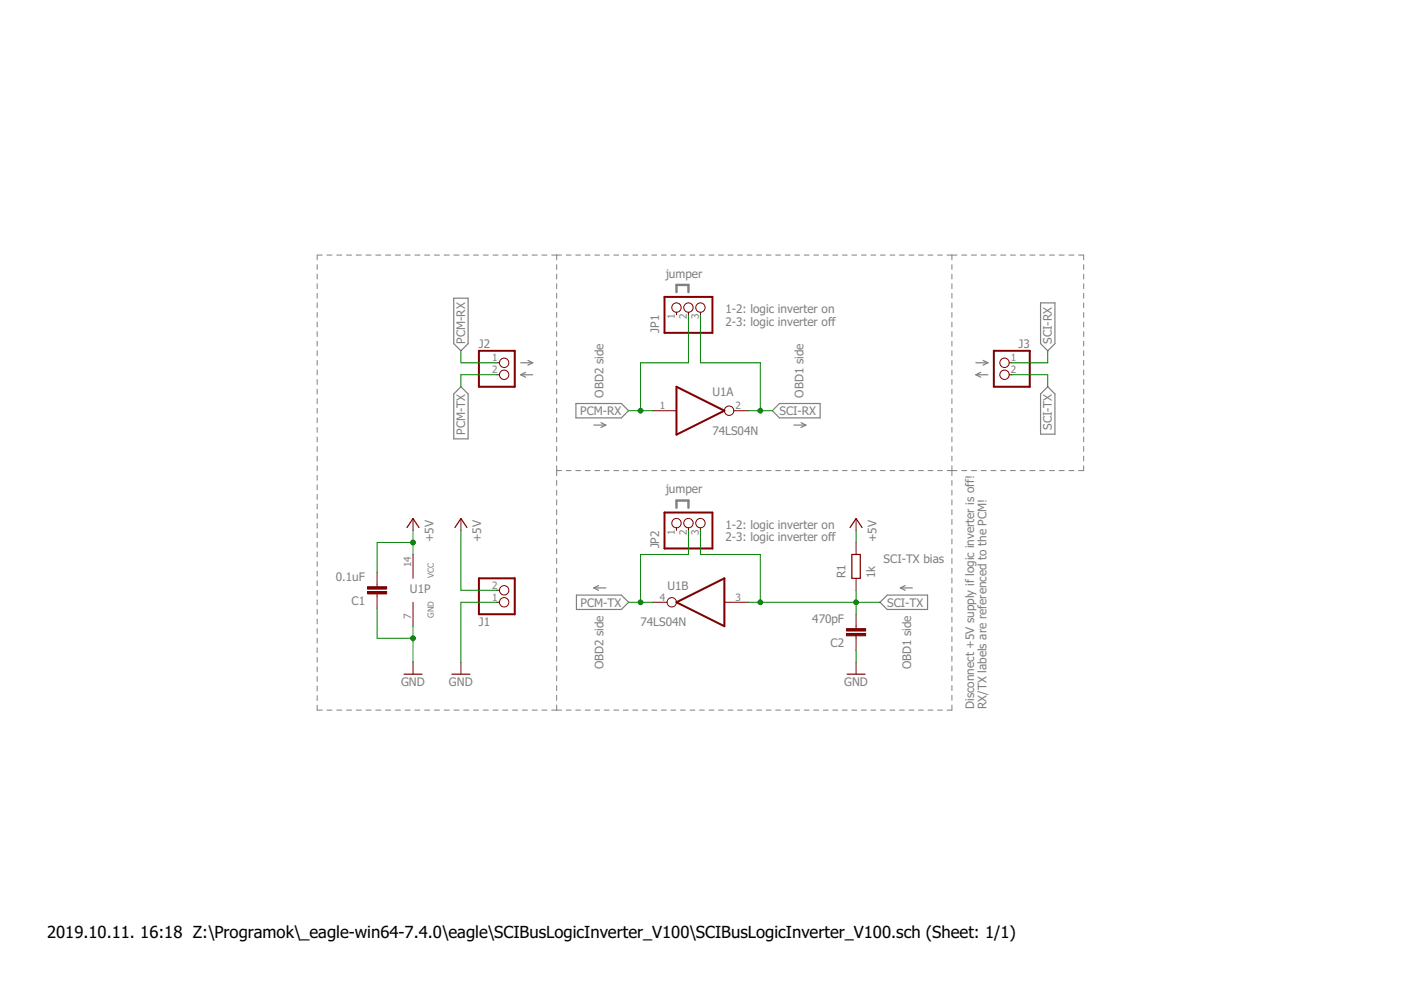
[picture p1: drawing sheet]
<svg xmlns="http://www.w3.org/2000/svg" width="297mm" height="210mm" viewBox="0 0 297 210" stroke-linecap="round" stroke-linejoin="round" font-family="sans-serif">
<path d="M143.4 61.9v-1.5h2.6v1.5M143.4 107.7v-1.6h2.6v1.6" fill="none" stroke="#808080" stroke-width=".51"/>
<g fill="none" stroke="#808080" stroke-width=".25">
<path d="M96.2 63.2h3.1v9.7l-1.6 1.5-1.5-1.5zM110.4 76.9h2.5M110.4 79.5h2.5M110.4 79.5l1 .5M111.4 79l-1 .5M111.9 76.4l1 .5M112.9 76.9l-1 .5M206.9 76.9h2.5M206.9 79.5h2.5M206.9 79.5l1 .5M207.9 79l-1 .5M208.4 76.4l1 .5"/>
<path d="M209.4 76.9l-1 .5M220.6 64.2h3.1v8.7l-1.6 1.5-1.5-1.5zM97.7 82l1.6 1.5v9.5h-3.1v-9.5zM122.1 85.6h9.6l1.6 1.5-1.6 1.5h-9.6zM125.9 90.1h2.5M127.4 89.6l1 .5M128.4 90.1l-1 .5M163.7 87.1l1.6-1.5h8.6v3h-8.6zM168.3 90.1h2.6M169.8 89.6l1.1 .5M170.9 90.1l-1.1 .5M220.6 83.5l1.5-1.5 1.6 1.5v8.6h-3.1z"/>
<path d="M122.2 126.2h9.5l1.6 1.5-1.6 1.5h-9.5zM125.9 124.7h2.5M125.9 124.7l1 .5M126.9 124.1l-1 .6M186.6 127.7l1.5-1.5h8.6v3h-8.6zM190.9 124.7h2.5M190.9 124.7l1 .5M191.9 124.1l-1 .6"/>
</g>
<g fill="none" stroke="#808080" stroke-width=".21">
<path d="M67.2 56.1v1M67.2 58.1v1.1M68.3 54.1h-1.1v1M69.3 54.1h1.1M71.4 54.1h1.1M73.5 54.1h1M75.5 54.1h1.1M77.6 54.1h1.1M79.7 54.1h1.1M81.7 54.1h1.1M83.8 54.1h1.1M85.9 54.1h1.1"/>
<path d="M88 54.1h1M90 54.1h1.1M92.1 54.1h1.1M94.2 54.1h1M96.2 54.1h1.1M98.3 54.1h1.1M100.4 54.1h1.1M102.5 54.1h1M104.5 54.1h1.1M106.6 54.1h1.1M108.7 54.1h1M110.7 54.1h1.1"/>
<path d="M112.8 54.1h1.1M114.9 54.1h1.1M117 54.1h2M118 54.1v1M118 56.1v1M118 58.1v1.1M120.1 54.1h1M122.1 54.1h1M124.1 54.1h1M126.1 54.1h1M128.1 54.1h1M130.2 54.1h1"/>
<path d="M132.2 54.1h1M134.2 54.1h1M136.2 54.1h1M138.2 54.1h1M140.3 54.1h1M142.3 54.1h1M144.3 54.1h1M146.3 54.1h1M148.3 54.1h1M150.3 54.1h1.1M152.4 54.1h1M154.4 54.1h1"/>
<path d="M156.4 54.1h1M158.4 54.1h1M160.4 54.1h1.1M162.5 54.1h1M164.5 54.1h1M166.5 54.1h1M168.5 54.1h1M170.5 54.1h1M172.6 54.1h1M174.6 54.1h1M176.6 54.1h1M178.6 54.1h1"/>
<path d="M180.6 54.1h1M182.6 54.1h1.1M184.7 54.1h1M186.7 54.1h1M188.7 54.1h1M190.7 54.1h1M192.7 54.1h1.1M194.8 54.1h1M196.8 54.1h1M198.8 54.1h1M200.8 54.1h2.1M201.8 54.1v1"/>
<path d="M201.8 56.1v1M201.8 58.1v1.1M203.9 54.1h1.1M206 54.1h1M208 54.1h1.1M210.1 54.1h1.1M212.2 54.1h1M214.2 54.1h1.1M216.3 54.1h1.1M218.4 54.1h1M220.4 54.1h1.1M222.5 54.1h1.1"/>
<path d="M224.6 54.1h1M226.6 54.1h1.1M228.7 54.1h1.1v1M229.8 56.1v1M229.8 58.1v1.1M67.2 60.2v1M67.2 62.2v1M67.2 64.2v1.1M67.2 66.3v1M67.2 68.3v1M67.2 70.3v1.1M67.2 72.3v1.1"/>
<path d="M67.2 74.4v1M67.2 76.4v1M67.2 78.4v1.1M118 60.2v1M118 62.2v1M118 64.2v1.1M118 66.3v1M118 68.3v1M118 70.3v1.1M118 72.3v1.1M118 74.4v1M118 76.4v1"/>
<path d="M118 78.4v1.1M201.8 60.2v1M201.8 62.2v1M201.8 64.2v1.1M201.8 66.3v1M201.8 68.3v1M201.8 70.3v1.1M201.8 72.3v1.1M201.8 74.4v1M201.8 76.4v1M201.8 78.4v1.1M229.8 60.2v1"/>
<path d="M229.8 62.2v1M229.8 64.2v1.1M229.8 66.3v1M229.8 68.3v1M229.8 70.3v1.1M229.8 72.3v1.1M229.8 74.4v1M229.8 76.4v1M229.8 78.4v1.1M67.2 80.5v1M67.2 82.5v1M67.2 84.5v1.1"/>
<path d="M67.2 86.6v1M67.2 88.6v1M67.2 90.6v1.1M67.2 92.7v1M67.2 94.7v1M67.2 96.7v1M67.2 98.8v1M118 80.5v1M118 82.5v1M118 84.5v1.1M118 86.6v1M118 88.6v1"/>
<path d="M118 90.6v1.1M118 92.6v1.1M118 94.7v1M118 96.7v1M118 98.7v2.1M118 99.8h1M120.1 99.8h1M122.1 99.8h1M124.1 99.8h1M126.1 99.8h1M128.1 99.8h1M130.2 99.8h1"/>
<path d="M132.2 99.8h1M134.2 99.8h1M136.2 99.8h1M138.2 99.8h1M140.3 99.8h1M142.3 99.8h1M144.3 99.8h1M146.3 99.8h1M148.3 99.8h1M150.3 99.8h1.1M152.4 99.8h1M154.4 99.8h1"/>
<path d="M156.4 99.8h1M158.4 99.8h1M160.4 99.8h1.1M162.5 99.8h1M164.5 99.8h1M166.5 99.8h1M168.5 99.8h1M170.5 99.8h1M172.6 99.8h1M174.6 99.8h1M176.6 99.8h1M178.6 99.8h1"/>
<path d="M180.6 99.8h1M182.6 99.8h1.1M184.7 99.8h1M186.7 99.8h1M188.7 99.8h1M190.7 99.8h1M192.7 99.8h1.1M194.8 99.8h1M196.8 99.8h1M198.8 99.8h1M200.8 99.8h2.1M201.8 80.5v1"/>
<path d="M201.8 82.5v1M201.8 84.5v1.1M201.8 86.6v1M201.8 88.6v1M201.8 90.6v1.1M201.8 92.6v1.1M201.8 94.7v1M201.8 96.7v1M201.8 98.7v2.1M203.9 99.8h1.1M206 99.8h1M208 99.8h1.1"/>
<path d="M210.1 99.8h1.1M212.2 99.8h1M214.2 99.8h1.1M216.3 99.8h1.1M218.4 99.8h1M220.4 99.8h1.1M222.5 99.8h1.1M224.6 99.8h1M226.6 99.8h1.1M229.8 98.7v1.1h-1.1M229.8 80.5v1M229.8 82.5v1"/>
<path d="M229.8 84.5v1.1M229.8 86.6v1M229.8 88.6v1M229.8 90.6v1.1M229.8 92.6v1.1M229.8 94.7v1M229.8 96.7v1M67.2 100.8v1M67.2 102.8v1M67.2 104.8v1.1M67.2 106.9v1M67.2 108.9v1"/>
<path d="M67.2 110.9v1.1M67.2 113v1M67.2 115v1M67.2 117v1.1M67.2 119.1v1M118 101.9v1M118 103.9v1.1M118 106v1.1M118 108.1v1M118 110.1v1.1M118 112.2v1.1M118 114.3v1"/>
<path d="M118 116.4v1M118 118.4v1.1M201.8 101.9v1M201.8 103.9v1.1M201.8 106v1.1M201.8 108.1v1M201.8 110.1v1.1M201.8 112.2v1.1M201.8 114.3v1M201.8 116.4v1M201.8 118.4v1.1M67.2 121.1v1"/>
<path d="M67.2 123.1v1.1M67.2 125.2v1M67.2 127.2v1M67.2 129.2v1M67.2 131.3v1M67.2 133.3v1M67.2 135.3v1M67.2 137.4v1M67.2 139.4v1M118 120.5v1.1M118 122.6v1M118 124.6v1.1"/>
<path d="M118 126.7v1.1M118 128.8v1M118 130.9v1M118 132.9v1.1M118 135v1.1M118 137.1v1M118 139.1v1.1M201.8 120.5v1.1M201.8 122.6v1M201.8 124.6v1.1M201.8 126.7v1.1M201.8 128.8v1"/>
<path d="M201.8 130.9v1M201.8 132.9v1.1M201.8 135v1.1M201.8 137.1v1M201.8 139.1v1.1M67.2 149.5v1.1h1.1M67.2 141.4v1M67.2 143.4v1.1M67.2 145.5v1M67.2 147.5v1M69.3 150.6h1.1M71.4 150.6h1.1"/>
<path d="M73.5 150.6h1M75.5 150.6h1.1M77.6 150.6h1.1M79.7 150.6h1.1M81.7 150.6h1.1M83.8 150.6h1.1M85.9 150.6h1.1M88 150.6h1M90 150.6h1.1M92.1 150.6h1.1M94.2 150.6h1M96.2 150.6h1.1"/>
<path d="M98.3 150.6h1.1M100.4 150.6h1.1M102.5 150.6h1M104.5 150.6h1.1M106.6 150.6h1.1M108.7 150.6h1M110.7 150.6h1.1M112.8 150.6h1.1M114.9 150.6h1.1M117 150.6h2M118 141.2v1.1M118 143.3v1"/>
<path d="M118 145.4v1M118 147.4v1.1M118 149.5v1.1M120.1 150.6h1M122.1 150.6h1M124.1 150.6h1M126.1 150.6h1M128.1 150.6h1M130.2 150.6h1M132.2 150.6h1M134.2 150.6h1M136.2 150.6h1"/>
<path d="M138.2 150.6h1M140.3 150.6h1M142.3 150.6h1M144.3 150.6h1M146.3 150.6h1M148.3 150.6h1M150.3 150.6h1.1M152.4 150.6h1M154.4 150.6h1M156.4 150.6h1M158.4 150.6h1M160.4 150.6h1.1"/>
<path d="M162.5 150.6h1M164.5 150.6h1M166.5 150.6h1M168.5 150.6h1M170.5 150.6h1M172.6 150.6h1M174.6 150.6h1M176.6 150.6h1M178.6 150.6h1M180.6 150.6h1M182.6 150.6h1.1M184.7 150.6h1"/>
<path d="M186.7 150.6h1M188.7 150.6h1M190.7 150.6h1M192.7 150.6h1.1M194.8 150.6h1M196.8 150.6h1M198.8 150.6h1M201.8 141.2v1.1M201.8 143.3v1M201.8 145.4v1M201.8 147.4v1.1M201.8 149.5v1.1h-1"/>
</g>
<path d="M101.5 74.4h7.6v7.6h-7.6zM140.9 62.9h10.1v7.7h-10.1zM210.7 74.4h7.6v7.6h-7.6zM143.4 82l10.2 5.1-10.2 5.1zM140.9 108.7h10.1v7.6h-10.1zM101.5 122.6h7.6v7.6h-7.6zM143.4 127.7l10.2-5.1v10.2z" fill="none" stroke="#800000" stroke-width=".42"/>
<g fill="none" stroke="#800000" stroke-width=".21">
<path d="M105.3 76.9h.6M105.3 79.5h.6M143.4 66.2v.6M146 66.2v.6M148.5 66.2v.6M214 76.9h.5M214 79.5h.5M138.3 87.1h5.1M155.6 87.1h3.1M87.6 109.9v2.6M87.6 117.6v5M97.7 109.9v2.6"/>
<path d="M143.4 111.9v.6M146 111.9v.6M148.5 111.9v.6M181.5 109.9v2.6M181.5 115v2.6M79.9 121.3v3.1M79.9 125.9v3.1M87.6 127.7v5.1M105.3 127.7h.6M105.3 125.2h.6M138.3 127.7h3.1M153.6 127.7h5.1"/>
<path d="M181.5 122.6v2.6M181.5 130.2v3.1M181.5 134.8v3.1M87.6 140.4v2.5M97.7 140.4v2.5M181.5 140.4v2.5"/>
<circle cx="106.9" cy="76.9" r=".99"/>
<circle cx="106.9" cy="79.5" r=".99"/>
<circle cx="143.4" cy="65.2" r=".99"/>
<circle cx="146" cy="65.2" r=".99"/>
<circle cx="148.5" cy="65.2" r=".99"/>
<circle cx="213" cy="76.9" r=".99"/>
<circle cx="213" cy="79.5" r=".99"/>
<circle cx="154.6" cy="87.1" r=".99"/>
<circle cx="143.4" cy="110.9" r=".99"/>
<circle cx="146" cy="110.9" r=".99"/>
<circle cx="148.5" cy="110.9" r=".99"/>
<circle cx="106.9" cy="125.2" r=".99"/>
<circle cx="106.9" cy="127.7" r=".99"/>
<circle cx="142.4" cy="127.7" r=".99"/>
</g>
<path d="M86.3 111.8l1.3-1.9 1.2 1.9M96.5 111.8l1.2-1.9 1.3 1.9M180.2 111.8l1.3-1.9 1.3 1.9M180.6 117.6h1.8v5h-1.8zM85.7 142.9h3.8M95.8 142.9h3.8M179.6 142.9h3.8" fill="none" stroke="#800000" stroke-width=".25"/>
<g fill="#800000" stroke="#800000" stroke-width=".21">
<path d="M77.9 124.4h4.1v.5h-4.1z"/>
<path d="M77.9 125.4h4.1v.5h-4.1z"/>
<path d="M179.5 133.3h4v.5h-4z"/>
<path d="M179.5 134.3h4v.5h-4z"/>
</g>
<g fill="none" stroke="#008000" stroke-width=".21">
<path d="M97.7 74.4v2.5h7.6M105.3 79.5h-7.6v2.5M146 66.8v10.1h-10.2v10.2M148.5 66.8v10.1h12.7v10.2M214.5 79.5h7.6v2.5M222.1 74.4v2.5h-7.6M133.3 87.1h5M158.7 87.1h5M87.6 112.5v5.1M87.6 115h-7.7v6.3M97.7 112.5v12.7h7.6M146 112.5v5.1h-10.2v10.1"/>
<path d="M148.5 112.5v5.1h12.7v10.1M181.5 112.5v2.5M79.9 129v6.3h7.7M87.6 132.8v7.6M105.3 127.7h-7.6v12.7M133.3 127.7h5M158.7 127.7h27.9M181.5 125.2v5M181.5 137.9v2.5"/>
</g>
<g fill="#008000" stroke="#008000" stroke-width=".21">
<circle cx="87.6" cy="135.3" r=".51"/>
<circle cx="87.6" cy="115" r=".51"/>
<circle cx="135.8" cy="87.1" r=".51"/>
<circle cx="161.2" cy="127.7" r=".51"/>
<circle cx="181.5" cy="127.7" r=".51"/>
<circle cx="161.2" cy="87.1" r=".51"/>
<circle cx="135.8" cy="127.7" r=".51"/>
</g>
<text font-size="3.5" x="10" y="198.9">2019.10.11. 16:18 Z:\Programok\_eagle-win64-7.4.0\eagle\SCIBusLogicInverter_V100\SCIBusLogicInverter_V100.sch (Sheet: 1/1)</text>
<g font-size="2.5" fill="#808080">
<text x="141.1" y="58.9">jumper</text>
<text x="139.7" y="70.6" transform="rotate(-90 139.7 70.6)">JP1</text>
<text x="153.8" y="66.4">1-2: logic inverter on</text>
<text x="153.8" y="69.1">2-3: logic inverter off</text>
<text x="98.6" y="72.9" transform="rotate(-90 98.6 72.9)">PCM-RX</text>
<text x="101.5" y="73.8">J2</text>
<text x="215.9" y="73.8">J3</text>
<text x="223" y="72.9" transform="rotate(-90 223 72.9)">SCI-RX</text>
<text x="151" y="83.9">U1A</text>
<text x="123" y="88">PCM-RX</text>
<text x="127.9" y="84.3" transform="rotate(-90 127.9 84.3)">OBD2 side</text>
<text x="165.3" y="88">SCI-RX</text>
<text x="170.3" y="84.3" transform="rotate(-90 170.3 84.3)">OBD1 side</text>
<text x="98.6" y="92.2" transform="rotate(-90 98.6 92.2)">PCM-TX</text>
<text x="151" y="92.2">74LS04N</text>
<text x="223" y="91.2" transform="rotate(-90 223 91.2)">SCI-TX</text>
<text x="141.1" y="104.6">jumper</text>
<text x="153.8" y="112.1">1-2: logic inverter on</text>
<text x="91.9" y="115" transform="rotate(-90 91.9 115)">+5V</text>
<text x="102" y="115" transform="rotate(-90 102 115)">+5V</text>
<text x="139.7" y="116.3" transform="rotate(-90 139.7 116.3)">JP2</text>
<text x="153.8" y="114.8">2-3: logic inverter off</text>
<text x="185.8" y="115" transform="rotate(-90 185.8 115)">+5V</text>
<text x="187.4" y="119.3">SCI-TX bias</text>
<text x="71.2" y="123.1">0.1uF</text>
<text x="86.9" y="125.8">U1P</text>
<text x="141.5" y="125">U1B</text>
<text x="179.2" y="122.6" transform="rotate(-90 179.2 122.6)">R1</text>
<text x="185.6" y="122.6" transform="rotate(-90 185.6 122.6)">1k</text>
<text x="74.5" y="128.2">C1</text>
<text x="123.1" y="128.6">PCM-TX</text>
<text x="188.1" y="128.6">SCI-TX</text>
<text x="101.5" y="132.7">J1</text>
<text x="135.8" y="132.8">74LS04N</text>
<text x="172.2" y="132">470pF</text>
<text x="176.1" y="137.1">C2</text>
<text x="127.9" y="141.9" transform="rotate(-90 127.9 141.9)">OBD2 side</text>
<text x="193.2" y="141.9" transform="rotate(-90 193.2 141.9)">OBD1 side</text>
<text x="85" y="145.5">GND</text>
<text x="95.2" y="145.5">GND</text>
<text x="179" y="145.5">GND</text>
<text x="206.5" y="150.3" transform="rotate(-90 206.5 150.3)">Disconnect +5V supply if logic inverter is of !</text>
<text x="209.2" y="150.3" transform="rotate(-90 209.2 150.3)">RX/TX labels are referenced to the PCM!</text>
</g>
<g font-size="2.1" fill="#808080">
<text x="143.1" y="67.7" transform="rotate(-90 143.1 67.7)">1</text>
<text x="145.6" y="67.7" transform="rotate(-90 145.6 67.7)">2</text>
<text x="148.1" y="67.7" transform="rotate(-90 148.1 67.7)">3</text>
<text x="104.4" y="76.6">1</text>
<text x="214.3" y="76.6">1</text>
<text x="104.4" y="79.1">2</text>
<text x="214.3" y="79.1">2</text>
<text x="139.9" y="86.7">1</text>
<text x="155.9" y="86.7">2</text>
<text x="143.1" y="113.4" transform="rotate(-90 143.1 113.4)">1</text>
<text x="145.6" y="113.4" transform="rotate(-90 145.6 113.4)">2</text>
<text x="148.1" y="113.4" transform="rotate(-90 148.1 113.4)">3</text>
<text x="87.2" y="120.3" transform="rotate(-90 87.2 120.3)">14</text>
<text x="104.4" y="124.8">2</text>
<text x="87.2" y="131.2" transform="rotate(-90 87.2 131.2)">7</text>
<text x="104.4" y="127.4">1</text>
<text x="139.9" y="127.4">4</text>
<text x="155.9" y="127.4">3</text>
</g>
<g font-size="1.8" fill="#808080">
<text x="92" y="122.6" transform="rotate(-90 92 122.6)">VCC</text>
<text x="92" y="131" transform="rotate(-90 92 131)">GND</text>
</g>
</svg>
